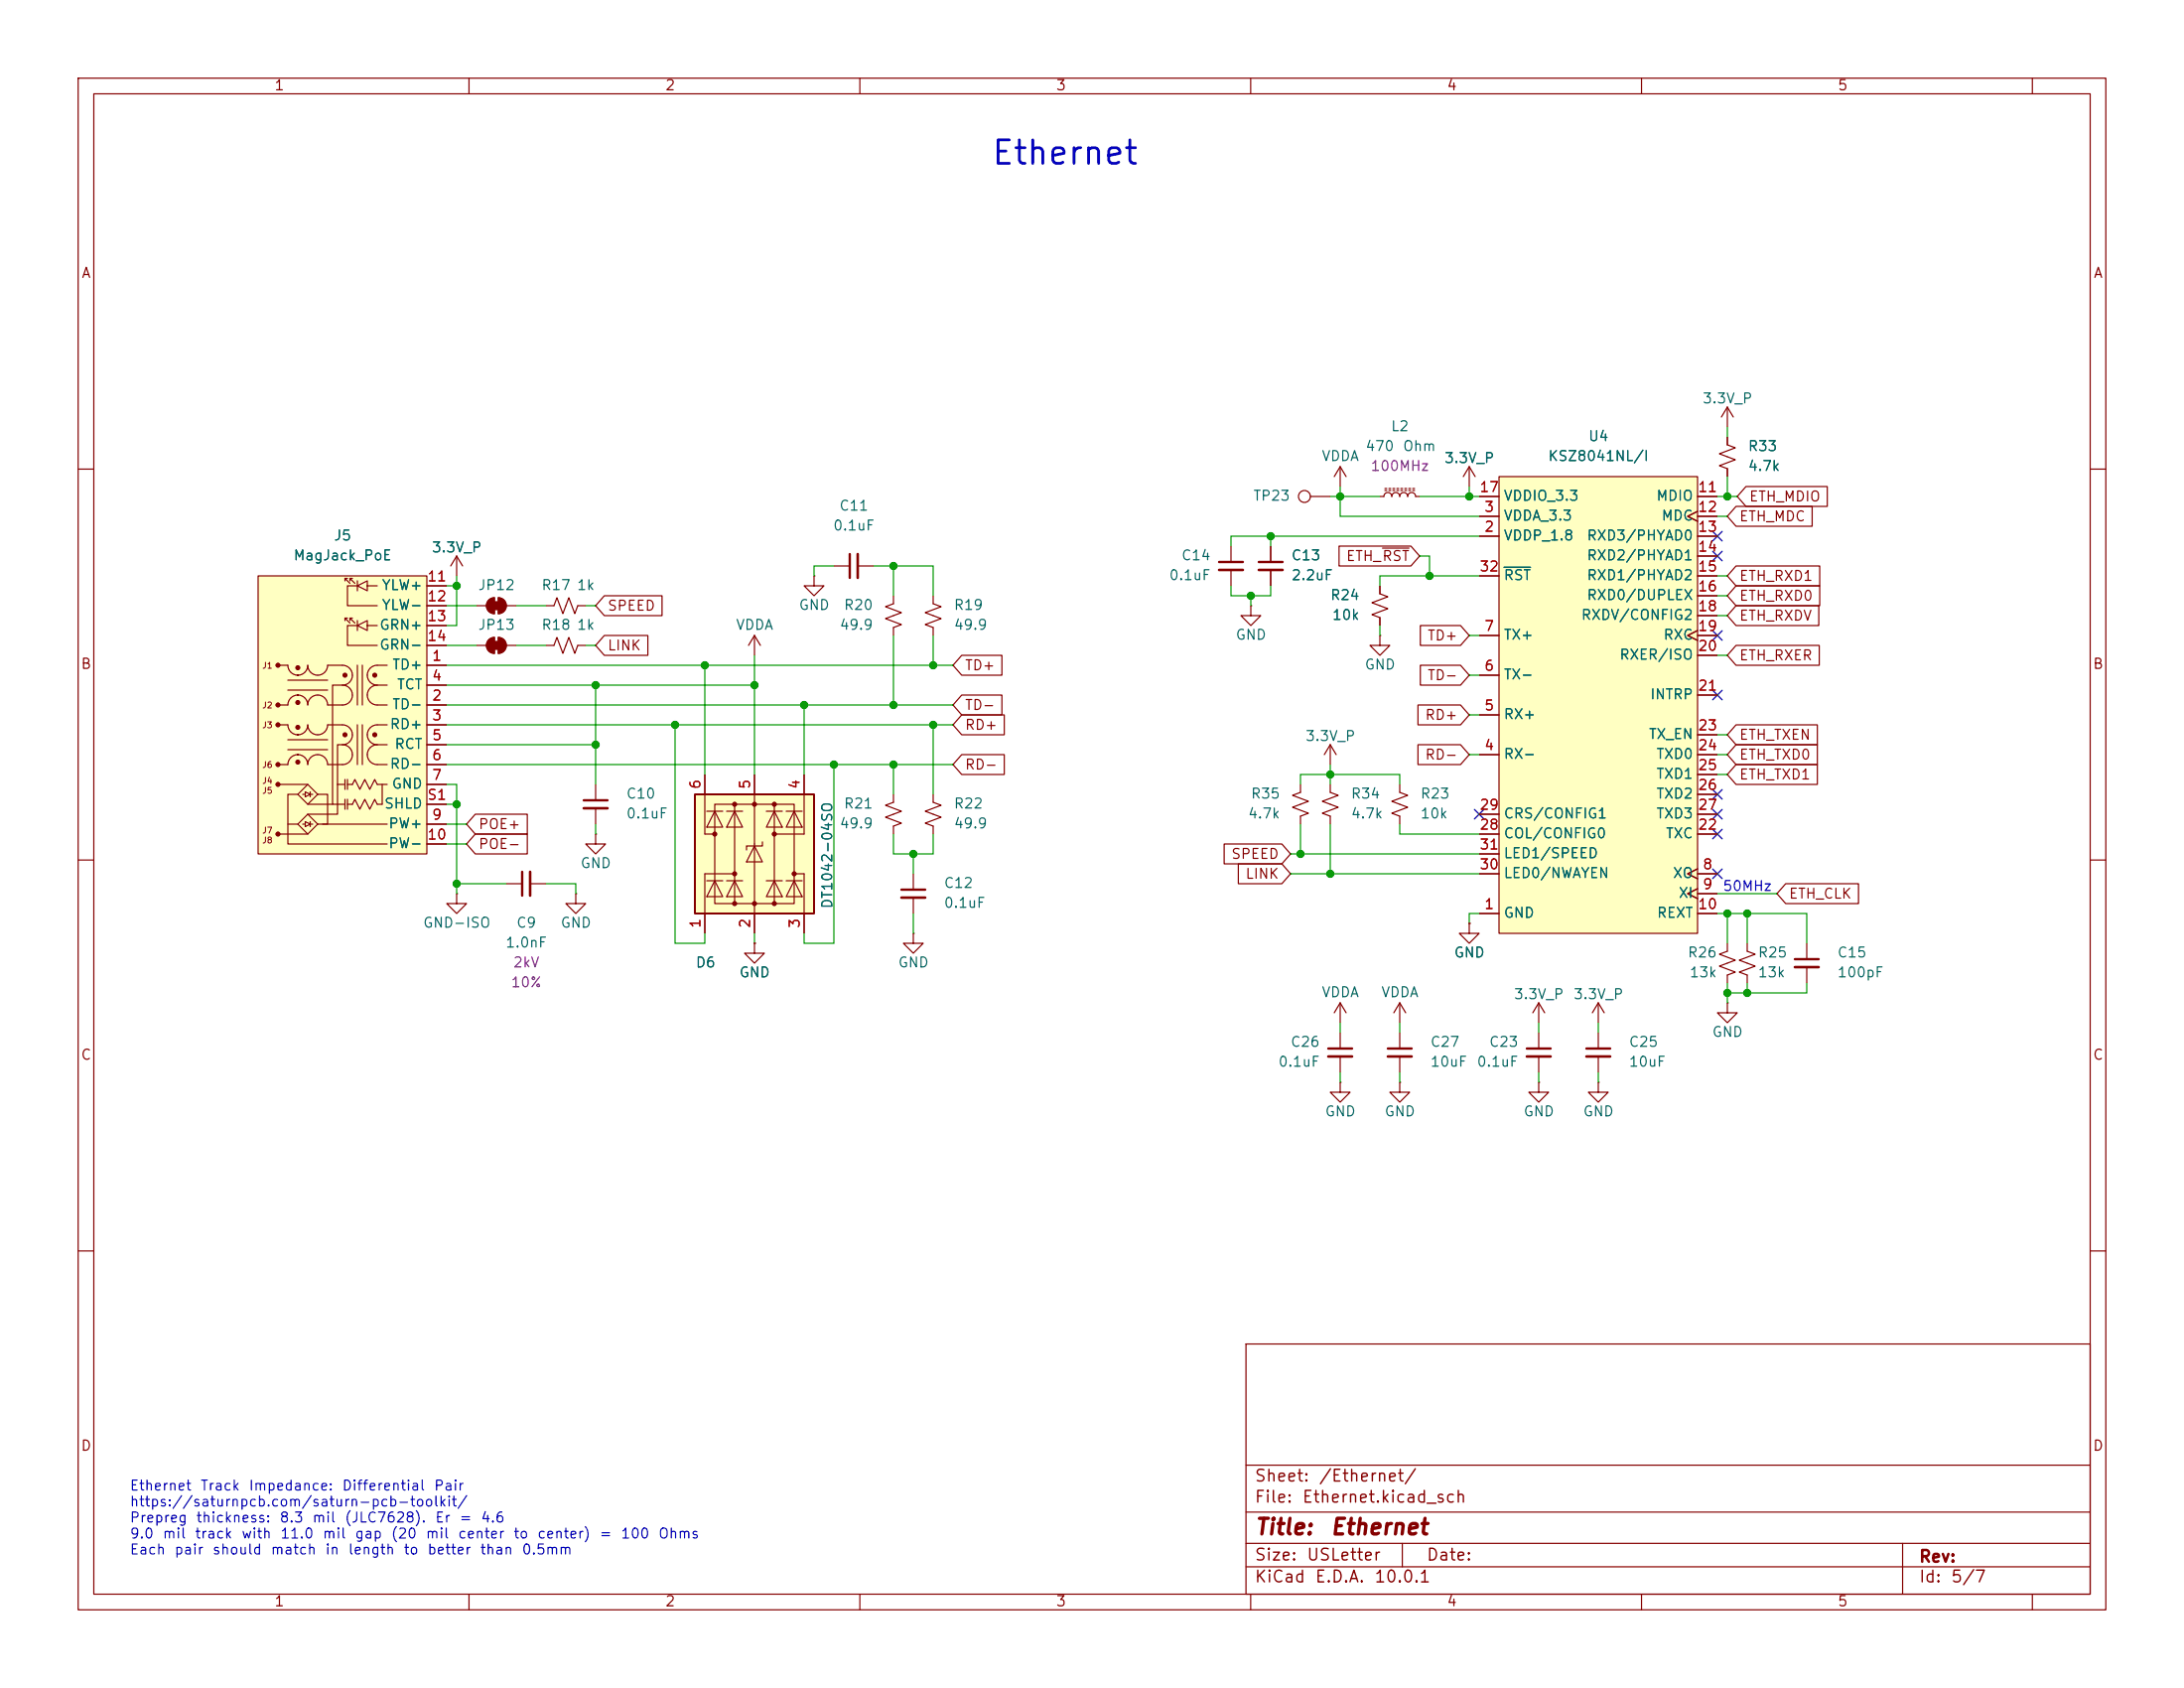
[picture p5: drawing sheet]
<svg xmlns="http://www.w3.org/2000/svg" width="279mm" height="216mm" viewBox="0 0 279 216" stroke-linecap="round" stroke-linejoin="round" font-family="sans-serif">
<g fill="none" stroke="#840000" stroke-width=".15">
<path d="M10 10h259.4v195.9h-259.4zM12 12h255.4v191.9h-255.4zM60 10v2M110 10v2M160 10v2M210 10v2M260 10v2M221 52.1l.7 1.2M221 52.1v2.5M221 52.1l-.8 1.2M10 60h2M104.1 73.7v1.2h1.3l-1.3 1.3-1.2-1.3h1.2"/>
<path d="M104.1 73.7h.1M106.7 72.4h2M109.7 72.4h2.1M160 77.5v1.2h1.3l-1.3 1.3-1.3-1.3h1.3M160 77.5h.1M267.4 60h2M176.5 81.3v1.3h1.3l-1.3 1.2-1.2-1.2h1.2M176.5 81.3h.1M10 110h2M76.2 100.3v2.1M76.2 103.4v2M114.3 101.6v1l-1 .4 2 .8-2 .7 2 .8-1 .4v1"/>
<path d="M267.4 110h2M171.4 128.3l-.7 1.2M171.4 128.3l.8 1.2M171.4 128.3v2.5M204.5 132.1v2M204.5 135.1v2.1M10 160h2M159.4 171.9h108v32h-108zM267.4 160h2M159.4 197.4h108M159.4 193.4h108M159.4 187.4h108"/>
<path d="M179.4 197.4v3M243.4 197.4v6.5M60 203.9v2M110 203.9v2M159.4 200.4h108M160 203.9v2M210 203.9v2M260 203.9v2"/>
</g>
<path d="M108.7 70.9v3M74.7 102.4h3M202.9 134.1h3.1" fill="none" stroke="#840000" stroke-width=".3"/>
<path d="M109.7 70.9v3M74.7 103.4h3M202.9 135.1h3.1" fill="none" stroke="#840000" stroke-width=".33"/>
<path d="M33 73.7h21.6v35.5h-21.6z" fill="#ffffc2"/>
<g fill="none" stroke="#840000" stroke-width=".15">
<path d="M221 55.9v1l1 .4-2 .7 2 .8-2 .8 1 .3v1.1M33 73.7h21.6v35.5h-21.6zM44.1 74.3v-.3l.7 .6M44.1 79.4v-.3l.7 .6M44.1 74h.3M44.1 79.1h.3M44.8 74.3v-.3l.6 .6M44.8 79.4v-.3l.6 .6M44.8 74h.3M44.8 79.1h.3M45.7 74.9h-1.3v2.6h3.9M45.7 74.9l1.3-.6v1.3z"/>
<path d="M45.7 74.3v1.3M45.7 79.4v1.2M47 74.9h1.3M54.6 74.9h2.5M54.6 77.5h2.5M58.4 71.1l.8 1.3M58.4 71.1v2.6M58.4 71.1l-.7 1.3M61 77.5h1.2M62.5 76.8l.4-.3h.3v2a1.02 1.02 0 0 1-.9-.6 1.02 1.02 0 0 1 .2-1.1zM63.8 76.5a1.02 1.02 0 0 1 1 1 1.02 1.02 0 0 1-1 1zM64.8 77.5h1.2"/>
<path d="M69.8 77.5h1.1l.3-1 .8 2 .8-2 .7 2 .4-1h1M35.6 85.1h1.2a1.27 1.27 0 0 0 1.3 1.3 1.27 1.27 0 0 0 1.3-1.3 1.27 1.27 0 0 0 1.2 1.3 1.27 1.27 0 0 0 1.3-1.3h1.9a1.27 1.27 0 0 1 1.3 1.3 1.27 1.27 0 0 1-1.3 1.2M35.6 92.7h1.2a1.27 1.27 0 0 0 1.3 1.3 1.27 1.27 0 0 0 1.3-1.3 1.27 1.27 0 0 0 1.2 1.3 1.27 1.27 0 0 0 1.3-1.3h1.9a1.27 1.27 0 0 1 1.3 1.3 1.27 1.27 0 0 1-1.3 1.3M36.8 87h5.1M36.8 88.3h5.1M36.8 94.6h5.1M36.8 95.9h5.1M43.8 87.6a1.27 1.27 0 0 1 1.3 1.3 1.27 1.27 0 0 1-1.3 1.3h-1.9a1.27 1.27 0 0 0-1.3-1.3 1.27 1.27 0 0 0-1.2 1.3 1.27 1.27 0 0 0-1.3-1.3 1.27 1.27 0 0 0-1.3 1.3h-1.2M43.8 95.3a1.27 1.27 0 0 1 1.3 1.2 1.27 1.27 0 0 1-1.3 1.3h-1.9a1.27 1.27 0 0 0-1.3-1.3 1.27 1.27 0 0 0-1.2 1.3 1.27 1.27 0 0 0-1.3-1.3 1.27 1.27 0 0 0-1.3 1.3h-1.2M43.8 95.3h-.6v5M43.8 87.6h-1.3v15.3h1.6M44.1 99.7v1.3"/>
<path d="M44.4 99.7v1.3M45.7 80h-1.3v2.6h3.9M45.7 80l1.3-.6v1.2zM45.7 85.1v5.1M45.7 92.7v5.1M46.4 85.1v5.1M46.4 92.7v5.1M47 80h1.3M48.3 87.6a1.27 1.27 0 0 0-1.3 1.3 1.27 1.27 0 0 0 1.3 1.3h1.2M48.3 95.3a1.27 1.27 0 0 0-1.3 1.2 1.27 1.27 0 0 0 1.3 1.3h1.2M48.3 87.6h1.2M48.3 95.3h1.2"/>
<path d="M49.5 85.1h-1.2a1.27 1.27 0 0 0-1.3 1.3 1.27 1.27 0 0 0 1.3 1.2M49.5 92.7h-1.2a1.27 1.27 0 0 0-1.3 1.3 1.27 1.27 0 0 0 1.3 1.3M54.6 85.1h2.5M54.6 90.2h2.5M54.6 92.7h2.5M54.6 97.8h2.5M54.6 80h2.5M54.6 87.6h2.5M54.6 95.3h2.5M54.6 82.6h2.5M69.8 82.6h1.1l.3-1.1 .8 2.1 .8-2.1 .7 2.1 .4-1h1M35.6 100.3h3.8"/>
<path d="M35.6 106.7h3.8M36.8 105.4h1.3M38.1 101.6h-1.3v6.4h12.7M38.1 101.6l1.3-1.3 1.2 1.3-1.2 1.3zM38.1 105.4l1.3-1.3 1.2 1.3-1.2 1.3zM38.7 105.4h.4M38.7 101.6h.4M39.1 101.3l.6 .3-.6 .3zM39.1 105.1l.6 .3-.6 .3zM39.4 102.9h3.1M39.7 105.4h.3M39.7 101.6h.3"/>
<path d="M39.7 101.3v.6M39.7 105.1v.6M40.6 101.6h1.3v3.8h-1.3M41.3 105.4h8.2M43.2 100.3v3.8h-3.8M43.2 100.3h.9M44.1 102.2v1.3M44.4 100.3h.7l.3-.6 .6 1.3 .7-1.3 .6 1.3 .6-1.3 .4 .6h1.2M44.4 102.2v1.3M48.9 100.3v2.6h-.6l-.4-.7-.6 1.3-.6-1.3-.7 1.3-.6-1.3-.3 .7h-.7M54.6 100.3h2.5M54.6 105.4h2.5"/>
<path d="M54.6 102.9h2.5M54.6 108h2.5M58.4 114.3v1.3h1.3l-1.3 1.2-1.3-1.2h1.3M58.4 114.3h.1M64.8 113h2M67.8 113h2M73.7 114.3v1.3h1.2l-1.2 1.2-1.3-1.2h1.3M73.7 114.3h.1M76.2 106.7v1.3h1.3l-1.3 1.2-1.3-1.2h1.3M76.2 106.7h.1M116.8 119.4v1.3h1.3l-1.3 1.2-1.2-1.2h1.2M116.8 119.4h.1"/>
<path d="M116.8 111.8v2M116.8 114.8v2M119.4 101.6v1l1 .4-2 .8 2 .7-2 .8 1 .4v1M166.4 100.3v1l-1 .4 2 .8-2 .8 2 .7-1 .4v1M179.1 100.3v1l1 .4-2 .8 2 .8-2 .7 1 .4v1M96.5 120.7v1.2h1.3l-1.3 1.3-1.3-1.3h1.3M96.5 120.7h.1"/>
</g>
<g fill="#840000" stroke="#840000" stroke-width=".15">
<path d="M63 77h1v1h-1z"/>
<path d="M62.5 76.8l.4-.3h.3v2a1.02 1.02 0 0 1-.9-.6 1.02 1.02 0 0 1 .2-1.1z"/>
<path d="M63.8 76.5a1.02 1.02 0 0 1 1 1 1.02 1.02 0 0 1-1 1z"/>
<circle cx="35.6" cy="85.1" r=".25"/>
<circle cx="35.6" cy="90.2" r=".25"/>
<circle cx="35.6" cy="92.7" r=".25"/>
<circle cx="35.6" cy="97.8" r=".25"/>
<circle cx="35.6" cy="100.3" r=".25"/>
<circle cx="35.6" cy="106.7" r=".25"/>
<circle cx="38.1" cy="85.4" r=".25"/>
<circle cx="38.1" cy="89.9" r=".25"/>
<circle cx="38.1" cy="93" r=".25"/>
<circle cx="38.1" cy="97.5" r=".25"/>
<circle cx="44.1" cy="86.4" r=".25"/>
<circle cx="44.1" cy="94" r=".25"/>
<circle cx="47.9" cy="86.4" r=".25"/>
<circle cx="47.9" cy="94" r=".25"/>
</g>
<g fill="#840000" stroke="#840000" stroke-width=".13">
<circle cx="38.1" cy="86.4" r=".08"/>
<circle cx="38.1" cy="88.9" r=".08"/>
<circle cx="38.1" cy="94" r=".08"/>
<circle cx="38.1" cy="96.5" r=".08"/>
</g>
<path d="M66.8 111.5v3.1M115.3 113.8h3.1" fill="none" stroke="#840000" stroke-width=".3"/>
<path d="M67.8 111.5v3.1M115.3 114.8h3.1" fill="none" stroke="#840000" stroke-width=".33"/>
<path d="M191.8 61h25.4v58.4h-25.4z" fill="#ffffc2"/>
<g fill="none" stroke="#840000" stroke-width=".15">
<path d="M157.5 69.9v2M157.5 72.9v2M162.6 69.9v2M162.6 72.9v2M176.5 74.9v1l1 .4-2 .8 2 .8-2 .7 1 .4v1M176.5 63.5h.5a.51 .51 0 0 1 .5-.5 .51 .51 0 0 1 .6 .5 .51 .51 0 0 1 .5-.5 .51 .51 0 0 1 .5 .5 .51 .51 0 0 1 .5-.5 .51 .51 0 0 1 .5 .5 .51 .51 0 0 1 .5-.5 .51 .51 0 0 1 .5 .5h.5M177.2 62.5h.2M177.2 62.7h.2M177.7 62.5h.2M177.7 62.7h.2M178.2 62.5h.2M178.2 62.7h.2"/>
<path d="M178.7 62.5h.2M178.7 62.7h.2M179.2 62.5h.3M179.2 62.7h.3M179.7 62.5h.3M179.7 62.7h.3M180.2 62.5h.3M180.2 62.7h.3M180.7 62.5h.3M180.7 62.7h.3M189.2 68.6h2.6M189.2 66h2.6"/>
<path d="M189.2 63.5h2.6M189.2 73.7h2.6M191.8 61h25.4v58.4h-25.4zM217.2 65.4l-1.3 .6 1.3 .7M217.2 68.6h2.5M217.2 66h2.5M217.2 63.5h2.5M217.2 71.1h2.5M217.2 73.7h2.5M217.2 76.2h2.5M217.2 78.7h2.5M189.2 96.5h2.6"/>
<path d="M189.2 91.4h2.6M189.2 86.4h2.6M189.2 81.3h2.6M217.2 80.6l-1.3 .7 1.3 .6M217.2 96.5h2.5M217.2 81.3h2.5M217.2 83.8h2.5M217.2 88.9h2.5M217.2 94h2.5M217.2 99.1h2.5M189.2 116.8h2.6M189.2 111.8h2.6"/>
<path d="M189.2 106.7h2.6M189.2 104.1h2.6M189.2 109.2h2.6M217.2 111.1l-1.3 .7 1.3 .6M217.2 113.7l-1.3 .6 1.3 .6M217.2 116.8h2.5M217.2 111.8h2.5M217.2 114.3h2.5M217.2 106.7h2.5M217.2 101.6h2.5M217.2 104.1h2.5M171.4 138.4v1.3h1.3l-1.3 1.3-1.2-1.3h1.2"/>
<path d="M171.4 138.4h.1M171.4 132.1v2M171.4 135.1v2.1M179.1 138.4v1.3h1.2l-1.2 1.3-1.3-1.3h1.3M179.1 138.4h.1M179.1 128.3v2.5M179.1 132.1v2M179.1 135.1v2.1M179.1 128.3l-.8 1.2M179.1 128.3l.7 1.2M204.5 138.4v1.3h1.2l-1.2 1.3-1.3-1.3h1.3M204.5 138.4h.1"/>
<path d="M204.5 128.3l.7 1.2M204.5 128.3v2.5M204.5 128.3l-.8 1.2M223.5 120.7v1l1 .3-2 .8 2 .8-2 .7 1 .4v1M231.1 120.7v2M231.1 123.7v2"/>
</g>
<path d="M192.4 72.6h3.4" fill="none" stroke="#006464" stroke-width=".15"/>
<path d="M156 71.9h3M161 71.9h3.1M169.9 134.1h3.1M177.5 134.1h3.1M229.6 122.7h3.1" fill="none" stroke="#840000" stroke-width=".3"/>
<path d="M156 72.9h3M161 72.9h3.1M169.9 135.1h3.1M177.5 135.1h3.1M229.6 123.7h3.1" fill="none" stroke="#840000" stroke-width=".33"/>
<path d="M88.9 101.6h15.2v15.2h-15.2z" fill="#ffffc2"/>
<g fill="none" stroke="#840000" stroke-width=".15">
<path d="M171.4 59.7l-.7 1.3M171.4 59.7l.8 1.3M171.4 59.7v2.5M188 59.7l.7 1.3M188 59.7v2.5M188 59.7l-.8 1.3M221 55.9v1M221 59.9v1.1M54.6 77.5h2.5M54.6 74.9h2.5M77.3 76.2h7.4v2.5h-7.4l-1.1-1.2zM114.3 76.2v1l-1 .4 2 .8-2 .7 2 .8-1 .4v1"/>
<path d="M119.4 76.2v1l1 .4-2 .8 2 .7-2 .8 1 .4v1M162.6 69.9v2M162.6 72.9v2M167.6 63.5h2.6M171.3 69.8h9.2l1.1 1.3-1.1 1.3h-9.2zM176.5 74.9v1M176.5 79v1M176.9 70.1h3.4M189.2 63.5h2.6M189.2 68.6h2.6M189.2 66h2.6M189.2 73.7h2.6"/>
<path d="M217.2 65.4l-1.3 .6 1.3 .7M217.2 63.5h2.5M217.2 68.6h2.5M217.2 66h2.5M217.2 71.1h2.5M217.2 73.7h2.5M217.2 76.2h2.5M217.2 78.7h2.5M222.1 74.9h10.7v2.6h-10.7l-1.1-1.3zM222.1 64.8h9.7v2.5h-9.7l-1.1-1.3zM222.1 77.5h10.6v2.5h-10.6l-1.1-1.3zM222.1 72.4h10.7v2.5h-10.7l-1.1-1.2z"/>
<path d="M223.4 62.2h10.4v2.6h-10.4l-1.2-1.3zM54.6 82.6h2.5M54.6 85.1h2.5M54.6 90.2h2.5M54.6 92.7h2.5M54.6 87.6h2.5M54.6 95.3h2.5M54.6 97.8h2.5M54.6 80h2.5M61 82.6h1.2M62.5 81.8l.4-.2 .3-.1v2.1a1.02 1.02 0 0 1-.9-.7 1.02 1.02 0 0 1 .2-1.1zM63.8 81.5a1.02 1.02 0 0 1 1 1.1 1.02 1.02 0 0 1-1 1z"/>
<path d="M64.8 82.6h1.2M77.3 81.3h5.6v2.5h-5.6l-1.1-1.2zM90.2 99.1v7.6h1.2M96.5 81.3v2.5M96.5 99.1v20.3M96.5 81.3l-.7 1.3M96.5 81.3l.8 1.3M102.9 99.1v7.6h-3.8M123 83.8h5.2v2.6h-5.2l-1.1-1.3zM123 88.9h5.2v2.5h-5.2l-1.1-1.2zM123 96.5h5.5v2.6h-5.5l-1.1-1.3zM123 91.4h5.5v2.6h-5.5l-1.1-1.3z"/>
<path d="M170.2 95.3v2.5M170.2 95.3l.7 1.2M170.2 95.3l-.8 1.2M181.4 90.2h5.4l1.2 1.2-1.2 1.3h-5.4zM181.4 95.2h5.4l1.2 1.3-1.2 1.3h-5.4zM181.7 80h5.1l1.2 1.3-1.2 1.3h-5.1zM181.7 85.1h5.1l1.2 1.3-1.2 1.2h-5.1zM189.2 96.5h2.6M189.2 91.4h2.6M189.2 86.4h2.6M189.2 81.3h2.6M217.2 80.6l-1.3 .7 1.3 .6"/>
<path d="M217.2 96.5h2.5M217.2 81.3h2.5M217.2 83.8h2.5M217.2 88.9h2.5M217.2 94h2.5M217.2 99.1h2.5M222.1 95.2h10.4v2.6h-10.4l-1.1-1.3zM222.1 92.7h10.4v2.6h-10.4l-1.1-1.3zM222.1 82.5h10.6v2.6h-10.6l-1.1-1.3zM222.1 97.8h10.4v2.5h-10.4l-1.1-1.2zM54.6 100.3h2.5M54.6 105.4h2.5"/>
<path d="M54.6 108h2.5M54.6 102.9h2.5M60.8 104.1h6.7v2.6h-6.7l-1.1-1.3zM60.8 106.7h6.7v2.5h-6.7l-1.1-1.2zM90.4 103.8h2.1M90.4 112.6h2.1M91.4 103.8l1.1 2h-2.1zM91.4 112.6l1.1 2.1h-2.1zM93 103.8h2M93 112.6h2M94 102.9h5.1v12.7h-5.1zM94 103.8l1 2h-2z"/>
<path d="M94 112.6l1 2.1h-2zM94 102.9h-2.6v12.7h2.6M94 111.8h-3.8v7.6M96.5 108.2l1 2h-2zM97.5 107.7v.5h-2v.5M98 103.8h2.1M98 112.6h2.1M99.1 102.9h2.5v12.7h-2.5M99.1 103.8l1 2h-2.1zM99.1 112.6l1 2.1h-2.1zM100.6 103.8h2M100.6 112.6h2"/>
<path d="M101.6 103.8l1 2h-2zM101.6 112.6l1 2.1h-2zM101.6 111.8h1.3v7.6M156.6 107.9h7.4l1.1 1.3-1.1 1.3h-7.4zM158.4 110.5h5.6l1.1 1.3-1.1 1.2h-5.6zM170.2 100.3v1l1 .4-2 .8 2 .8-2 .7 1 .4v1M188 118.1v1.3h1.2l-1.2 1.3-1.3-1.3h1.3M188 118.1h.1M189.2 106.7h2.6M189.2 111.8h2.6M189.2 116.8h2.6M189.2 104.1h2.6"/>
<path d="M189.2 109.2h2.6M217.2 111.1l-1.3 .7 1.3 .6M217.2 113.7l-1.3 .6 1.3 .6M217.2 106.7h2.5M217.2 111.8h2.5M217.2 116.8h2.5M217.2 114.3h2.5M217.2 101.6h2.5M217.2 104.1h2.5M228.4 113h9.4v2.6h-9.4l-1.1-1.3zM96.5 120.7h.1M196.8 138.4v1.3h1.3l-1.3 1.3-1.2-1.3h1.2"/>
<path d="M196.8 138.4h.1M196.8 128.3l.8 1.2M196.8 128.3v2.5M196.8 132.1v2M196.8 135.1v2.1M196.8 128.3l-.7 1.2M221 128.3v1.2h1.2l-1.2 1.3-1.3-1.3h1.3M221 128.3h.1M221 120.7v1l-1 .3 2 .8-2 .8 2 .7-1 .4v1"/>
<circle cx="166.9" cy="63.5" r=".76"/>
</g>
<g fill="#840000" stroke="#840000" stroke-width=".15">
<path d="M63 82h1v1.1h-1z"/>
<path d="M62.5 81.8l.4-.2 .3-.1v2.1a1.02 1.02 0 0 1-.9-.7 1.02 1.02 0 0 1 .2-1.1z"/>
<path d="M63.8 81.5a1.02 1.02 0 0 1 1 1.1 1.02 1.02 0 0 1-1 1z"/>
<circle cx="91.4" cy="106.7" r=".25"/>
<circle cx="94" cy="102.9" r=".25"/>
<circle cx="94" cy="111.8" r=".25"/>
<circle cx="94" cy="115.6" r=".25"/>
<circle cx="96.5" cy="102.9" r=".25"/>
<circle cx="96.5" cy="115.6" r=".25"/>
<circle cx="99.1" cy="102.9" r=".25"/>
<circle cx="99.1" cy="106.7" r=".25"/>
<circle cx="99.1" cy="115.6" r=".25"/>
<circle cx="101.6" cy="111.8" r=".25"/>
</g>
<path d="M88.9 101.6h15.2v15.2h-15.2z" fill="none" stroke="#840000" stroke-width=".25"/>
<path d="M195.3 134.1h3.1" fill="none" stroke="#840000" stroke-width=".3"/>
<path d="M195.3 135.1h3.1" fill="none" stroke="#840000" stroke-width=".33"/>
<g fill="none" stroke="#009600" stroke-width=".15">
<path d="M221 54.6v1.3M57.1 77.5h3.9M57.1 74.9h1.3M58.4 73.7v6.3h-1.3M66 77.5h3.8M74.9 77.5h1.3M106.7 72.4h-2.6v1.3M111.8 72.4h7.6v3.8M114.3 72.4v3.8M157.5 74.9v1.3h5.1v-1.3M160 76.2v1.3M162.6 68.6v1.3"/>
<path d="M170.2 63.5h6.3M171.4 62.2v3.8h17.8M181.6 63.5h7.6M181.6 71.1h1.3v2.6M188 62.2v1.3M189.2 73.7h-12.7v1.2M189.2 68.6h-31.7v1.3M219.7 63.5h2.5M219.7 66h1.3M219.7 73.7h1.3M219.7 78.7h1.3M219.7 76.2h1.3"/>
<path d="M221 61v2.5M57.1 85.1h64.8M57.1 90.2h64.8M57.1 92.7h64.8M57.1 97.8h64.8M57.1 95.3h19.1M57.1 82.6h3.9M57.1 87.6h39.4M66 82.6h3.8M74.9 82.6h1.3M76.2 87.6v12.7M86.4 92.7v28h3.8v-1.3"/>
<path d="M90.2 85.1v14M96.5 83.8v15.3M102.9 90.2v8.9M106.7 97.8v22.9h-3.8v-1.3M114.3 81.3v8.9M114.3 97.8v3.8M119.4 81.3v3.8M119.4 92.7v8.9M170.2 97.8v2.5M176.5 80v1.3M188 81.3h1.2M188 96.5h1.2"/>
<path d="M188 91.4h1.2M188 86.4h1.2M219.7 83.8h1.3M219.7 99.1h1.3M219.7 96.5h1.3M219.7 94h1.3M57.1 100.3h1.3v14M57.1 108h2.6M57.1 105.4h2.6M57.1 102.9h1.3M58.4 113h6.4M69.8 113h3.9v1.3"/>
<path d="M76.2 105.4v1.3M96.5 119.4v1.3M114.3 106.7v2.5h5.1v-2.5M116.8 109.2v2.6M116.8 116.8v2.6M165.1 109.2h24.1M165.1 111.8h24.1M166.4 100.3v-1.2h12.7v1.2M166.4 105.4v3.8M170.2 105.4v6.4M179.1 105.4v1.3h10.1M189.2 116.8h-1.2v1.3"/>
<path d="M219.7 116.8h11.4v3.9M219.7 114.3h7.6M221 116.8v3.9M223.5 116.8v3.9M171.4 130.8v1.3M171.4 137.2v1.2M179.1 130.8v1.3M179.1 137.2v1.2M196.8 130.8v1.3M196.8 137.2v1.2M204.5 130.8v1.3M204.5 137.2v1.2"/>
<path d="M221 125.7v2.6M223.5 125.7v1.3M231.1 125.7v1.3h-10.1"/>
</g>
<g fill="none" stroke="#000084" stroke-width=".15">
<path d="M219.1 70.5l1.2 1.2M219.1 68l1.2 1.2M220.3 70.5l-1.2 1.2M220.3 68l-1.2 1.2M219.1 88.3l1.2 1.2M219.1 80.7l1.2 1.2M220.3 88.3l-1.2 1.2M220.3 80.7l-1.2 1.2M188.6 103.5l1.2 1.2M189.8 103.5l-1.2 1.2M219.1 111.2l1.2 1.2M219.1 101l1.2 1.2"/>
<path d="M219.1 103.5l1.2 1.2M219.1 106.1l1.2 1.2M220.3 111.2l-1.2 1.2M220.3 101l-1.2 1.2M220.3 103.5l-1.2 1.2M220.3 106.1l-1.2 1.2"/>
</g>
<path d="M192.4 72.6h3.4" fill="none" stroke="#006464" stroke-width=".15"/>
<g fill="#009600" stroke="#009600" stroke-width=".13">
<circle cx="221" cy="116.8" r=".46"/>
<circle cx="223.5" cy="116.8" r=".46"/>
<circle cx="221" cy="127" r=".46"/>
<circle cx="223.5" cy="127" r=".46"/>
<circle cx="170.2" cy="111.8" r=".46"/>
<circle cx="221" cy="63.5" r=".46"/>
<circle cx="188" cy="63.5" r=".46"/>
<circle cx="182.9" cy="73.7" r=".46"/>
<circle cx="171.4" cy="63.5" r=".46"/>
<circle cx="119.4" cy="85.1" r=".46"/>
<circle cx="114.3" cy="72.4" r=".46"/>
<circle cx="162.6" cy="68.6" r=".46"/>
<circle cx="86.4" cy="92.7" r=".46"/>
<circle cx="90.2" cy="85.1" r=".46"/>
<circle cx="96.5" cy="87.6" r=".46"/>
<circle cx="106.7" cy="97.8" r=".46"/>
<circle cx="114.3" cy="97.8" r=".46"/>
<circle cx="102.9" cy="90.2" r=".46"/>
<circle cx="114.3" cy="90.2" r=".46"/>
<circle cx="76.2" cy="95.3" r=".46"/>
<circle cx="58.4" cy="74.9" r=".46"/>
<circle cx="76.2" cy="87.6" r=".46"/>
<circle cx="170.2" cy="99.1" r=".46"/>
<circle cx="166.4" cy="109.2" r=".46"/>
<circle cx="160" cy="76.2" r=".46"/>
<circle cx="116.8" cy="109.2" r=".46"/>
<circle cx="119.4" cy="92.7" r=".46"/>
<circle cx="58.4" cy="102.9" r=".46"/>
<circle cx="58.4" cy="113" r=".46"/>
</g>
<text font-size="3" fill="#0000c2" x="126.7" y="21.8">Ethernet</text>
<g font-size="2" fill="#840000">
<text x="160.4" y="196.8">Title:</text>
<text x="170.1" y="196.8">Ethernet</text>
</g>
<g font-size="1.5" fill="#840000">
<text x="160.4" y="189.9">Sheet:</text>
<text x="168.6" y="189.9">/Ethernet/</text>
<text x="160.4" y="192.6">File:</text>
<text x="166.5" y="192.6">Ethernet.kicad_sch</text>
<text x="160.4" y="202.8">KiCad</text>
<text x="160.4" y="200">Size:</text>
<text x="167.1" y="200">USLetter</text>
<text x="168.1" y="202.8">E.D.A.</text>
<text x="175.7" y="202.8">10.0.1</text>
<text x="182.4" y="200">Date:</text>
<text x="245.4" y="200.2">Rev:</text>
<text x="245.4" y="202.8">Id:</text>
<text x="249.5" y="202.8">5/7</text>
</g>
<g font-size="1.3" fill="#840000">
<text x="35" y="11.9">1</text>
<text x="85" y="11.9">2</text>
<text x="135" y="11.9">3</text>
<text x="185" y="11.9">4</text>
<text x="235" y="11.9">5</text>
<text x="10.3" y="35.9">A</text>
<text x="267.7" y="35.9">A</text>
<text x="223.7" y="64.5">ETH_MDIO</text>
<text x="222.4" y="67">ETH_MDC</text>
<text x="172.1" y="72.1">ETH_RST</text>
<text x="222.4" y="77.2">ETH_RXD0</text>
<text x="222.4" y="74.6">ETH_RXD1</text>
<text x="77.6" y="83.5">LINK</text>
<text x="77.6" y="78.4">SPEED</text>
<text x="182.5" y="82.2">TD+</text>
<text x="222.4" y="79.7">ETH_RXDV</text>
<text x="10.3" y="85.9">B</text>
<text x="123.3" y="86">TD+</text>
<text x="182.5" y="87.3">TD-</text>
<text x="222.4" y="84.8">ETH_RXER</text>
<text x="267.7" y="85.9">B</text>
<text x="123.3" y="91.1">TD-</text>
<text x="123.3" y="93.7">RD+</text>
<text x="182.2" y="92.4">RD+</text>
<text x="222.4" y="94.9">ETH_TXEN</text>
<text x="123.3" y="98.7">RD-</text>
<text x="182.2" y="97.5">RD-</text>
<text x="222.4" y="97.5">ETH_TXD0</text>
<text x="222.4" y="100">ETH_TXD1</text>
<text x="61.1" y="106.4">POE+</text>
<text x="61.1" y="108.9">POE-</text>
<text x="157.4" y="110.2">SPEED</text>
<text x="159.2" y="112.7">LINK</text>
<text x="228.8" y="115.3">ETH_CLK</text>
<text x="10.3" y="135.9">C</text>
<text x="267.7" y="135.9">C</text>
<text x="10.3" y="185.9">D</text>
<text x="267.7" y="185.9">D</text>
<text x="35" y="205.8">1</text>
<text x="85" y="205.8">2</text>
<text x="135" y="205.8">3</text>
<text x="185" y="205.8">4</text>
<text x="235" y="205.8">5</text>
</g>
<g font-size="1.3" fill="#006464">
<text x="217.7" y="51.9">3.3V_P</text>
<text x="169" y="59.3">VDDA</text>
<text x="174.6" y="58">470</text>
<text x="177.8" y="55.5">L2</text>
<text x="179.4" y="58">Ohm</text>
<text x="184.7" y="59.5">3.3V_P</text>
<text x="198" y="59.3">KSZ8041NL/I</text>
<text x="203.1" y="56.7">U4</text>
<text x="223.5" y="58">R33</text>
<text x="107.3" y="65.6">C11</text>
<text x="160.2" y="64.4">TP23</text>
<text x="192.3" y="64.4">VDDIO_3.3</text>
<text x="211.8" y="64.4">MDIO</text>
<text x="223.5" y="60.6">4.7k</text>
<text x="37.5" y="72">MagJack_PoE</text>
<text x="42.6" y="69.4">J5</text>
<text x="55.1" y="71">3.3V_P</text>
<text x="106.5" y="68.2">0.1uF</text>
<text x="151" y="72">C14</text>
<text x="165.1" y="72">C13</text>
<text x="192.3" y="69.4">VDDP_1.8</text>
<text x="192.3" y="66.9">VDDA_3.3</text>
<text x="202.9" y="69.4">RXD3/PHYAD0</text>
<text x="202.9" y="72">RXD2/PHYAD1</text>
<text x="212.5" y="66.9">MDC</text>
<text x="48.8" y="75.8">YLW+</text>
<text x="61.1" y="75.8">JP12</text>
<text x="69.2" y="75.8">R17</text>
<text x="73.7" y="75.8">1k</text>
<text x="149.5" y="74.5">0.1uF</text>
<text x="165.1" y="74.5">2.2uF</text>
<text x="170.1" y="77.1">R24</text>
<text x="192.3" y="74.5">RST</text>
<text x="202.9" y="74.5">RXD1/PHYAD2</text>
<text x="202.9" y="77.1">RXD0/DUPLEX</text>
<text x="48.5" y="80.9">GRN+</text>
<text x="48.5" y="83.4">GRN-</text>
<text x="48.8" y="78.3">YLW-</text>
<text x="61.1" y="80.9">JP13</text>
<text x="69.2" y="80.9">R18</text>
<text x="73.7" y="80.9">1k</text>
<text x="94.1" y="80.9">VDDA</text>
<text x="102.1" y="78.3">GND</text>
<text x="107.3" y="80.9">49.9</text>
<text x="107.9" y="78.3">R20</text>
<text x="121.9" y="80.9">49.9</text>
<text x="121.9" y="78.3">R19</text>
<text x="158" y="82.1">GND</text>
<text x="170.3" y="79.6">10k</text>
<text x="192.3" y="82.1">TX+</text>
<text x="202.2" y="79.6">RXDV/CONFIG2</text>
<text x="212.7" y="82.1">RXC</text>
<text x="50.1" y="86">TD+</text>
<text x="50.7" y="88.5">TCT</text>
<text x="174.5" y="86">GND</text>
<text x="192.3" y="87.2">TX-</text>
<text x="207.1" y="84.7">RXER/ISO</text>
<text x="211" y="89.8">INTRP</text>
<text x="49.8" y="93.6">RD+</text>
<text x="50.1" y="91">TD-</text>
<text x="166.9" y="95.1">3.3V_P</text>
<text x="192.3" y="92.3">RX+</text>
<text x="210.8" y="94.8">TX_EN</text>
<text x="49.8" y="98.7">RD-</text>
<text x="50" y="101.2">GND</text>
<text x="50.4" y="96.1">RCT</text>
<text x="192.3" y="97.4">RX-</text>
<text x="211.8" y="97.4">TXD0</text>
<text x="211.8" y="99.9">TXD1</text>
<text x="49.1" y="103.7">SHLD</text>
<text x="49.6" y="106.3">PW+</text>
<text x="80" y="102.5">C10</text>
<text x="80" y="105">0.1uF</text>
<text x="107.3" y="106.3">49.9</text>
<text x="107.9" y="103.7">R21</text>
<text x="121.9" y="106.3">49.9</text>
<text x="121.9" y="103.7">R22</text>
<text x="159.6" y="105">4.7k</text>
<text x="159.9" y="102.5">R35</text>
<text x="172.7" y="105">4.7k</text>
<text x="172.7" y="102.5">R34</text>
<text x="181.6" y="105">10k</text>
<text x="181.6" y="102.5">R23</text>
<text x="192.3" y="107.5">COL/CONFIG0</text>
<text x="192.3" y="105">CRS/CONFIG1</text>
<text x="211.8" y="102.5">TXD2</text>
<text x="211.8" y="105">TXD3</text>
<text x="213" y="107.5">TXC</text>
<text x="49.6" y="108.8">PW-</text>
<text x="74.2" y="111.4">GND</text>
<text x="120.7" y="113.9">C12</text>
<text x="192.3" y="112.6">LED0/NWAYEN</text>
<text x="192.3" y="110.1">LED1/SPEED</text>
<text x="213.9" y="112.6">XO</text>
<text x="54" y="119">GND-ISO</text>
<text x="66" y="119">C9</text>
<text x="71.6" y="119">GND</text>
<text x="106.8" y="116.3" transform="rotate(-90 106.8 116.3)">DT1042-04SO</text>
<text x="120.7" y="116.4">0.1uF</text>
<text x="192.3" y="117.7">GND</text>
<text x="211.9" y="117.7">REXT</text>
<text x="214.6" y="115.2">XI</text>
<text x="64.6" y="121.5">1.0nF</text>
<text x="88.9" y="124.1">D6</text>
<text x="94.5" y="125.3">GND</text>
<text x="114.8" y="124.1">GND</text>
<text x="185.9" y="122.8">GND</text>
<text x="215.8" y="122.8">R26</text>
<text x="216" y="125.3">13k</text>
<text x="224.8" y="125.3">13k</text>
<text x="224.8" y="122.8">R25</text>
<text x="235" y="125.3">100pF</text>
<text x="235" y="122.8">C15</text>
<text x="169" y="127.9">VDDA</text>
<text x="176.6" y="127.9">VDDA</text>
<text x="193.6" y="128.1">3.3V_P</text>
<text x="201.2" y="128.1">3.3V_P</text>
<text x="163.4" y="136.8">0.1uF</text>
<text x="165" y="134.2">C26</text>
<text x="182.9" y="134.2">C27</text>
<text x="182.9" y="136.8">10uF</text>
<text x="188.8" y="136.8">0.1uF</text>
<text x="190.4" y="134.2">C23</text>
<text x="208.3" y="134.2">C25</text>
<text x="208.3" y="136.8">10uF</text>
<text x="218.9" y="132.9">GND</text>
<text x="169.4" y="143.1">GND</text>
<text x="177" y="143.1">GND</text>
<text x="194.8" y="143.1">GND</text>
<text x="202.4" y="143.1">GND</text>
</g>
<g font-size="1.3" fill="#840084">
<text x="175.2" y="60.6">100MHz</text>
<text x="65.5" y="124.1">2kV</text>
<text x="65.3" y="126.6">10%</text>
</g>
<g font-size="1.3" fill="#a90000">
<text x="189.2" y="63.2">17</text>
<text x="189.8" y="65.8">3</text>
<text x="217.1" y="63.2">11</text>
<text x="217.1" y="65.8">12</text>
<text x="189.8" y="68.3">2</text>
<text x="217.1" y="68.3">13</text>
<text x="217.1" y="70.9">14</text>
<text x="54.6" y="77.2">12</text>
<text x="54.6" y="74.7">11</text>
<text x="189.2" y="73.4">32</text>
<text x="217.1" y="73.4">15</text>
<text x="217.1" y="75.9">16</text>
<text x="54.6" y="79.8">13</text>
<text x="54.6" y="82.3">14</text>
<text x="189.8" y="81">7</text>
<text x="217.1" y="78.5">18</text>
<text x="217.1" y="81">19</text>
<text x="217.1" y="83.6">20</text>
<text x="55.2" y="84.8">1</text>
<text x="55.2" y="89.9">2</text>
<text x="55.2" y="87.4">4</text>
<text x="189.8" y="86.1">6</text>
<text x="217.1" y="88.6">21</text>
<text x="55.2" y="92.5">3</text>
<text x="55.2" y="95">5</text>
<text x="189.8" y="91.2">5</text>
<text x="217.1" y="93.7">23</text>
<text x="55.2" y="97.5">6</text>
<text x="55.2" y="100.1">7</text>
<text x="89.9" y="101" transform="rotate(-90 89.9 101)">6</text>
<text x="96.3" y="101" transform="rotate(-90 96.3 101)">5</text>
<text x="102.6" y="101" transform="rotate(-90 102.6 101)">4</text>
<text x="189.8" y="96.3">4</text>
<text x="217.1" y="96.3">24</text>
<text x="217.1" y="98.8">25</text>
<text x="217.1" y="101.3">26</text>
<text x="54.6" y="107.7">10</text>
<text x="54.6" y="102.6">S1</text>
<text x="55.2" y="105.2">9</text>
<text x="189.2" y="106.4">28</text>
<text x="189.2" y="103.9">29</text>
<text x="217.1" y="106.4">22</text>
<text x="217.1" y="103.9">27</text>
<text x="189.2" y="111.5">30</text>
<text x="189.2" y="109">31</text>
<text x="217.7" y="111.5">8</text>
<text x="89.9" y="118.8" transform="rotate(-90 89.9 118.8)">1</text>
<text x="96.3" y="118.8" transform="rotate(-90 96.3 118.8)">2</text>
<text x="102.6" y="118.8" transform="rotate(-90 102.6 118.8)">3</text>
<text x="189.8" y="116.6">1</text>
<text x="217.1" y="116.6">10</text>
<text x="217.7" y="114">9</text>
</g>
<g font-size="1.3" fill="#0000c2">
<text x="220.3" y="114.3">50MHz</text>
<text x="16.5" y="191">Ethernet</text>
<text x="25.5" y="191">Track</text>
<text x="31.7" y="191">Impedance:</text>
<text x="43.7" y="191">Differential</text>
<text x="55.4" y="191">Pair</text>
<text x="16.5" y="193">https://saturnpcb.com/saturn-pcb-toolkit/</text>
<text x="16.5" y="195.1">Prepreg</text>
<text x="16.5" y="197.1">9.0</text>
<text x="20.7" y="197.1">mil</text>
<text x="24.8" y="197.1">track</text>
<text x="25" y="195.1">thickness:</text>
<text x="30.8" y="197.1">with</text>
<text x="35.7" y="195.1">8.3</text>
<text x="35.8" y="197.1">11.0</text>
<text x="39.9" y="195.1">mil</text>
<text x="41.2" y="197.1">mil</text>
<text x="44" y="195.1">(JLC7628).</text>
<text x="45.3" y="197.1">gap</text>
<text x="49.9" y="197.1">(20</text>
<text x="54.4" y="197.1">mil</text>
<text x="55.6" y="195.1">Er</text>
<text x="58.5" y="197.1">center</text>
<text x="58.7" y="195.1">=</text>
<text x="61.4" y="195.1">4.6</text>
<text x="65.6" y="197.1">to</text>
<text x="68.6" y="197.1">center)</text>
<text x="76.6" y="197.1">=</text>
<text x="79.3" y="197.1">100</text>
<text x="84.1" y="197.1">Ohms</text>
<text x="16.5" y="199.1">Each</text>
<text x="22.2" y="199.1">pair</text>
<text x="27.1" y="199.1">should</text>
<text x="34.5" y="199.1">match</text>
<text x="41.5" y="199.1">in</text>
<text x="44.4" y="199.1">length</text>
<text x="51.5" y="199.1">to</text>
<text x="54.6" y="199.1">better</text>
<text x="61.3" y="199.1">than</text>
<text x="66.7" y="199.1">0.5mm</text>
</g>
<g font-size=".8" fill="#840000">
<text x="33.5" y="85.7">J1</text>
<text x="33.5" y="90.8">J2</text>
<text x="33.5" y="93.3">J3</text>
<text x="33.5" y="98.4">J6</text>
<text x="33.5" y="100.4">J4</text>
<text x="33.5" y="101.7">J5</text>
<text x="33.5" y="106.8">J7</text>
<text x="33.5" y="108.1">J8</text>
</g>
</svg>
